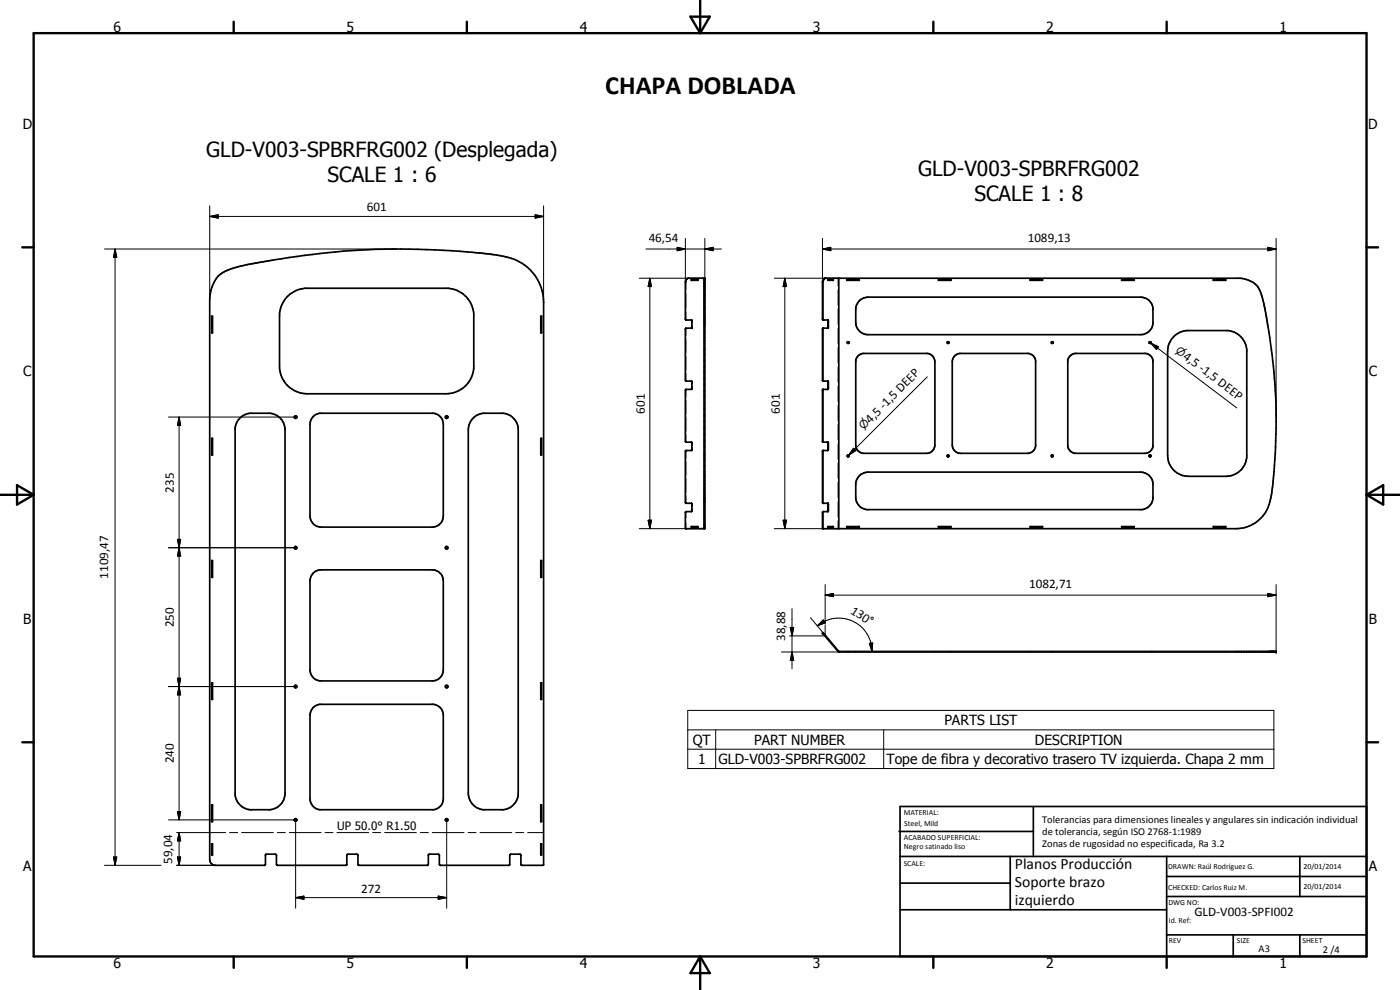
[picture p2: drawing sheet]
<svg xmlns="http://www.w3.org/2000/svg" width="420mm" height="297mm" viewBox="0 0 420 297" stroke-linecap="round" stroke-linejoin="round" font-family="sans-serif">
<g fill="none" stroke="#000" stroke-width=".51">
<path d="M63.5 94.9h.3v5h-.3zM65.6 82.7a21.8 21.8 0 0 1 10.1-3.6l1.8-.3a316.4 316.4 0 0 1 28-3.6 248.8 248.8 0 0 1 38.3 .7l2.5 .3a28.3 28.3 0 0 1 10.3 2.8 13.8 13.8 0 0 1 6.5 11.7v168.8l-6.6 .1-.2-.3-.1-2.9-2.9-.1-.3 .3v2.8l-.2 .2h-20.7l-.2-.3v-2.8l-.4-.2h-2.6l-.3 .2v2.8l-.3 .3h-20.7l-.2-.3-.1-2.9-2.9-.1-.3 .3v2.8l-.2 .2h-20.7l-.2-.3v-2.8l-.4-.2h-2.6l-.3 .2v2.8l-.3 .3h-15.1a1.8 1.8 0 0 1-1.4-1.6v-168.1a11.1 11.1 0 0 1 2.7-7.2zM86.1 89.2l1.6-1.4a7.7 7.7 0 0 1 3.8-1.3h43.1a8.3 8.3 0 0 1 7.6 7.6v16.4a8.3 8.3 0 0 1-8.3 7.7h-41.7a8.3 8.3 0 0 1-8.3-7.7v-16.4a8.7 8.7 0 0 1 2.2-4.9zM162.3 94.9h.2v5h-.2zM205.8 95.9l-.1-11.2 .2-.7 .5-.5h5.1v75.1l-5.8-.1v-4.7l.2-.3h1.6M205.8 95.9v.1M205.8 96h1.7M207.5 83.9h1.9v.2h-1.9zM207.5 96v.1M207.5 98.5h-1.6l-.2 .2 .1 15.6M207.5 96.1v2.3M207.5 98.4v.1"/>
<path d="M207.6 83.9v.2M211.4 83.5v75.1M247 95.9l.1 .1M247.1 96h.1M247.2 98.5l-.2 .2v15.6M247.2 83.7l.3-.2h124.8a6.8 6.8 0 0 1 6.6 6.2l1.3 6.2a173 173 0 0 1 2.8 26.9 190.9 190.9 0 0 1-1 22.8l-.3 1.8a11.8 11.8 0 0 1-6.9 10.5l-1.5 .5-2.3 .2h-124.1l-.1-4.9 .2-.2h1.4l.2-.3v-2.2h-1.6l-.2-.2v-15.5l1.6-.1 .2-.3v-2.2l-1.8-.2v-15.5l1.6-.2 .2-.2v-2.2l-1.8-.2v-15.6l.2-.1h1.5l.1-.3v-2.1l-1.8-.3v-11.3zM247.6 83.5l-.4 .4-.2 .8v11.2M248.4 96v2.5M248.5 83.9h1.6v.2h-1.6zM250 83.9v.2M254.1 83.9h3.8v.2h-3.8zM258.1 90.1l1.1-.7 1.4-.2h81.7a3.7 3.7 0 0 1 3.7 3.3v4.6a3.7 3.7 0 0 1-3.7 3.3h-81.7a3.7 3.7 0 0 1-3.8-3.3v-4.6l.2-.9z"/>
<path d="M281.6 83.9h3.8v.2h-3.8zM309.1 83.9h3.8v.2h-3.8zM336.6 83.9h3.8v.2h-3.8zM364.1 83.9h3.8v.2h-3.8zM205.8 114.3h.1M205.8 114.3h1.7l.1 2.3-.2 .2h-1.6l-.1 .3v15.3l.2 .3h1.6l.1 .1M247 114.3h.1M247.1 114.3h.1M247.1 116.8l-.1 15.6 .2 .3M248.4 114.3l-.1 2.5M254.4 102.6h.3l.1 .3a.28 .28 0 0 1-.4 .1 .28 .28 0 0 1 0-.4zM257.4 106.9l1.5-.9h19.5a2.57 2.57 0 0 1 2.2 2.5v25a2.57 2.57 0 0 1-2.2 2.5h-19.5a2.55 2.55 0 0 1-2.1-2.1v-25.7z"/>
<path d="M286.4 106.9l1.5-.9h20.7a2.52 2.52 0 0 1 2.2 2.2v25.7a2.54 2.54 0 0 1-2.2 2.1h-20.7a2.57 2.57 0 0 1-2.1-2.5v-25zM315.5 102.7l.5-.1v.3l-.4 .1zM321 106.9l1.6-.9h21.3a2.54 2.54 0 0 1 2.1 2.2v25.7a2.55 2.55 0 0 1-2.1 2.1h-21.3l-1-.4a2.48 2.48 0 0 1-1.1-1.7v-25.7zM345 102.6a.29 .29 0 0 1 .4 0 .29 .29 0 0 1-.1 .5 .29 .29 0 0 1-.4-.2zM352.2 101l2.1-1.4 1.8-.4h12.4a6.3 6.3 0 0 1 5.7 5.6v32.5a6.4 6.4 0 0 1-6.3 5.6h-11.2a6.2 6.2 0 0 1-6.3-6.2l.2-32.5a6.1 6.1 0 0 1 1.6-3.2zM63.5 131.5h.3v5h-.3zM71.8 125.6l1.3-1 1.4-.5 6.6-.1a5 5 0 0 1 4.4 4.9v109.1a5 5 0 0 1-4.4 5h-6.1a5.1 5.1 0 0 1-4.4-4.5v-110.1l.4-1.5zM94 125l.7-.6 1.3-.4h34.1a3.4 3.4 0 0 1 2.9 3.3v27.5a3.3 3.3 0 0 1-3.3 3.4h-33.3a3.4 3.4 0 0 1-3.4-3.4v-27.5l.3-1.3zM141.8 125.6l1.2-1 1.5-.5 6.6-.1a5.1 5.1 0 0 1 4.4 4.4v110.1a5.1 5.1 0 0 1-4.4 4.5h-6.1a5 5 0 0 1-4.5-5v-109.1l.3-1.5zM162.3 131.5h.2v5h-.2zM207.6 132.8v.1M207.6 132.9l-.1 2.2-1.7 .1-.1 .2v15.3l.1 .3h1.7"/>
<path d="M247.1 135.2v15.8M248.4 132.7l-.1 2.5M254.3 136.7l.4-.1v.4h-.3zM315.5 136.7l.5-.1v.4h-.4zM345 136.6h.3v.4h-.3zM207.5 158h1.9v.2h-1.9zM207.5 151h.1M207.5 153.4v.1M207.5 151v2.4M207.6 158v.2M211.4 150.7h.1M247.2 153.5l-.2 .3 .1 4.8"/>
<path d="M248.4 151l-.1 2.5M248.5 158h1.6v.2h-1.6zM250 158v.2M254.1 158h3.8v.2h-3.8zM257.8 142.9l1.4-1 1.4-.3h81.7a3.8 3.8 0 0 1 3.7 3.3v4.7a3.8 3.8 0 0 1-3.2 3.3h-82.7a3.8 3.8 0 0 1-3.3-3.3v-4.7l.2-.8zM281.6 158h3.8v.2h-3.8zM309.1 158h3.8v.2h-3.8zM336.6 158h3.8v.2h-3.8zM364.1 158h3.8v.2h-3.8zM63.5 168.2h.3v5h-.3zM94 172l.7-.6 1.3-.4h34.1a3.4 3.4 0 0 1 2.9 3.3v26.7a3.3 3.3 0 0 1-3.3 3.3h-33.3a3.3 3.3 0 0 1-3.4-3.3v-26.7l.3-1.3zM162.3 168.2h.2v5h-.2z"/>
<path d="M246.8 189.9h.3l4.6 5.6h131.3v.1h-131.3zM247 189.8h.1M381.1 195.5v.1M63.5 204.9h.3v4.9h-.3zM88.3 205.9l.2-.2a.38 .38 0 0 1 .6 .3 .38 .38 0 0 1-.6 .3zM94 212.3l.7-.5 1.3-.5h34.1a3.3 3.3 0 0 1 2.9 3.3v25a3.3 3.3 0 0 1-2.9 3.4h-34.1a3.4 3.4 0 0 1-3-3.4v-25l.3-1.2zM162.3 204.9h.2v4.9h-.2zM63.5 241.5h.3v5h-.3zM63.5 253.2h.3v3.3h-.3zM162.3 241.5h.2v5h-.2zM162.3 253.2h.2v3.3h-.2zM269.8 249.5h40.3"/>
<path d="M270.1 242h140v45h-140zM270.1 257h140M303.2 257v16M310.1 242v15M350.1 257v30M390.1 257v12M270.1 265h33.1M270.1 273h80M350.1 269h60M350.1 263h60M350.1 280.5h60M370.1 280.5v6.5"/>
<path d="M390.1 280.5v6.5"/>
<circle cx="284.5" cy="102.8" r=".26"/>
<circle cx="88.7" cy="125.2" r=".38"/>
<circle cx="134" cy="125.2" r=".39"/>
<circle cx="284.5" cy="136.8" r=".28"/>
<circle cx="88.7" cy="164.3" r=".38"/>
<circle cx="134" cy="164.3" r=".38"/>
<circle cx="134" cy="206" r=".37"/>
<circle cx="88.7" cy="246" r=".38"/>
<circle cx="134" cy="246" r=".38"/>
</g>
<g fill="none" stroke="#000" stroke-width=".3">
<path d="M31.4 74.7h87.7M34.5 74.7l.5 2.5h-.9zM34.5 74.7v184.9M62.9 64.9l2.6-.5v1zM62.9 64.9h100.2M62.9 61.8v28.1M160.6 64.4l2.5 .5-2.5 .5zM163.1 61.8v28.9M193.9 74.7h22.6M203.2 74.2l2.5 .5-2.5 .5zM205.7 71.5l.1 13.2M211.5 74.7l2.5-.5v1z"/>
<path d="M211.5 71.5v12h-19.7M246.8 74.7l2.5-.5v1zM246.8 74.7h136.2M246.8 71.5v13.2M380.5 74.2l2.5 .5-2.5 .5zM383 71.5v54.1M195 83.5l.5 2.5h-1zM195 83.5v75.1M205.7 98.7h.1M205.7 95.8h.1M207.6 98.2h.1M207.6 96.3h.1"/>
<path d="M207.7 98.2h.1M207.7 96.3h.1M211.4 96.6h.1M211.4 92.9h.1M211.4 83.5v2.3M211.4 87v4.6M211.4 92.7v4.6M211.4 98.5v4.6M211.5 96.6h.1M211.5 92.9h.1M232.4 83.5h19.4M235.5 83.5l.5 2.5h-1z"/>
<path d="M235.5 83.5v75.1M251.5 83.5v2.3M251.5 87v4.6M251.5 92.7v4.6M251.5 98.5v4.6M205.7 114.1h.1M205.7 117.1h.1M207.6 116.6h.1M207.6 114.6h.1M207.7 116.6h.1M207.7 114.6h.1M211.4 105.4h.1"/>
<path d="M211.4 108.5h.1M211.4 104.3v4.6M211.4 110.1v4.6M211.4 115.8v4.6M211.5 105.4h.1M211.5 108.5h.1M251.5 104.3v4.6M251.5 110.1v4.6M251.5 115.8v4.6M278.3 113.1l-23.6 23.5M345.4 103l2.3 1.1-.6 .8zM345.4 103l25.8 19.4"/>
<path d="M50.6 125.1h38.1M53.8 125.1l.4 2.6h-1zM53.8 125.1v120.9M205.7 135.4h.1M205.7 132.4h.1M207.6 134.9h.1M207.6 132.9h.1M207.7 134.9h.1M207.7 132.9h.1M211.4 136.7h.1M211.4 133.5h.1M211.4 121.6v4.6"/>
<path d="M211.4 127.4v4.6M211.4 133.2v4.6M211.4 138.9v4.7M211.5 136.7h.1M211.5 133.5h.1M251.5 121.6v4.6M251.5 127.4v4.6M251.5 133.2v4.6M251.5 138.9v4.7M256.1 134.5l.8 .7-2.2 1.4zM191.8 158.6h19.7M194.5 156.1h1l-.5 2.5z"/>
<path d="M205.7 153.8h.1M205.7 150.7h.1M205.7 158.5h.1M207.6 153.2h.1M207.6 151.3h.1M207.7 153.2h.1M207.7 151.3h.1M211.4 149.1h.1M211.4 145.4h.1M211.4 144.7v4.7M211.4 150.5v4.6M211.4 156.3v2.3"/>
<path d="M211.5 149.1h.1M211.5 145.4h.1M232.4 158.6h19.4M235 156.1h1l-.5 2.5zM251.5 144.7v4.7M251.5 150.5v4.6M251.5 156.3v2.3M50.6 164.3h38.1M53.2 161.8h1l-.4 2.5zM53.8 164.3l.4 2.5h-1zM247.6 178.6l2.5-.5v.9zM247.6 178.6h135.4"/>
<path d="M247.6 175.4v11.6M380.5 178.1l2.5 .5-2.5 .4zM383 175.4v20.1M234.5 195.6h17.3M237.2 188.3h1l-.5 2.5zM237.7 195.6l.5 2.5h-1zM237.7 182.6v18.1M243.2 185.3l4.6 5.5h-10.9M245.3 187.8l1.8-1.8 .6 .9zM245.3 187.8a10.1 10.1 0 0 1 6.6-2.3 10 10 0 0 1 9.5 7.5l.3 2.5M247 190.1h.1M247.2 190h-.1"/>
<path d="M247.6 190.9h.1M247.6 187.5v3.4M248.4 191.6l-.1 .1M248.4 191.6h.1M259.3 195.5h.1M259.3 195.6h.1M260.6 195.5h.1M260.6 195.6h.1M260.9 193l1-.1-.2 2.6zM278 195.5h.1M278 195.6h.1M288.3 195.5h.1"/>
<path d="M288.3 195.6h.1M308.3 195.5h.1M308.3 195.6h.1M322.9 195.5h.1M322.9 195.6h.1M342.3 195.5h.1M342.3 195.6h.1M343.6 195.5h.1M343.6 195.6h.1M356.7 195.5h.1M356.7 195.6h.1M367.9 195.5h.1"/>
<path d="M367.9 195.6h.1M371.6 195.5h.1M371.6 195.6h.1M376.3 195.5h.1M376.3 195.6h.1M50.6 206h38.1M53.2 203.5h1l-.4 2.5zM53.8 206l.4 2.5h-1zM206.4 213.1h175.9v17.5h-175.9zM206.4 219h175.9M214.8 219v11.6M265.2 219v11.6"/>
<path d="M206.4 224.8h175.9M31.4 259.6h16.9M34.1 257.1h.9l-.5 2.5zM50.6 246h38.1v26.5M53 249.8h14.7M53 259.6h11.6M53.2 243.5h1l-.4 2.5zM53.2 257.1h1l-.4 2.5zM53.8 249.8l.4 2.5h-1zM53.8 249.8v9.8M68.9 249.8h2.4M72.5 249.8h9.5"/>
<path d="M83.2 249.8h2.4M86.8 249.8h9.5M97.6 249.8h2.3M101.1 249.8h9.5M111.8 249.8h2.4M115.4 249.8h9.6M126.1 249.8h2.5M129.7 249.8h9.6M134.1 246v26.5M140.5 249.8h2.4M144 249.8h9.6M154.8 249.8h2.4"/>
<path d="M158.4 249.8h4.7M88.7 269.3l2.5-.4v.9zM88.7 269.3h45.4M131.5 268.9l2.6 .4-2.6 .5z"/>
</g>
<g fill="none" stroke="#000" stroke-width=".35">
<path d="M205.8 88v4.5M205.8 93.5l.1 2.3M205.9 98.6l-.1 2.2M205.9 95.9l.1 .1M205.9 84.2l-.1 2.7M206 98.5l-.1 .1M206.8 83.5l-.5 .2M207.4 96h.3M207.7 98.4l-.3 .1M207.7 96.1v.8M207.7 97.6v.7M209.4 83.9v.2"/>
<path d="M211.3 83.5v75.1M211.4 84.1h.1M211.4 83.9h.1M211.4 99.2h.1M211.4 89.2h.1M211.4 84.9h.1M211.5 84.1h.1M211.5 83.9h.1M211.5 99.2h.1M211.5 89.2h.1M246.8 98.7h.2M246.8 95.8h.2"/>
<path d="M246.8 84.7h.2M248.4 98.2h.2M248.4 96.3h.2M248.5 83.9v.2M251.7 83.5v75.1M251.8 83.5v75.1M205.8 101.8v4.1M205.8 106.9v4.1M205.8 112l.1 2.2M205.9 117l-.1 2.1M205.9 114.3h.1M206 116.8l-.1 .1"/>
<path d="M207.4 114.3h.3M207.7 116.8h-.3M207.7 114.5v.7M207.7 115.9v.8M211.4 100.4h.1M211.4 106h.1M211.4 102.5h.1M211.4 103h.1M211.5 100.4h.1M211.5 106h.1M211.5 102.5h.1M211.5 103h.1"/>
<path d="M246.8 114.1h.2M246.8 117.1h.2M248.4 116.6h.2M248.4 114.6h.2M205.8 120.1v4.1M205.8 125.3v4M205.8 130.3l.1 2.2M205.8 138.5v4.1M205.9 135.3l-.1 2.2M205.9 132.6l.1 .1M206 135.2h-.1M207.4 132.7h.3"/>
<path d="M207.7 135.1l-.3 .1M207.7 132.8v.8M207.7 134.2v.8M211.4 136h.1M211.4 136.5h.1M211.4 137.1h.1M211.5 136h.1M211.5 136.5h.1M211.5 137.1h.1M246.8 135.4h.2M246.8 132.4h.2M248.4 134.9h.2"/>
<path d="M248.4 132.9h.2M205.8 143.6v4.1M205.8 148.7l.1 2.2M205.8 156.9v1.6M205.9 153.6l-.1 1.7M205.9 151h.1M205.9 158.6h.1M206 153.5h-.1M207.4 151h.3M207.7 153.5h-.3M207.7 151.1v.8M207.7 152.6v.8"/>
<path d="M209.4 158h.1M209.5 158h.1M209.5 158.1l-.1 .1M211.4 158h.1M211.4 158.2h.1M211.4 142.9h.1M211.4 141.6h.1M211.4 152.9h.1M211.5 158h.1M211.5 158.2h.1M211.5 142.9h.1M211.5 141.6h.1"/>
<path d="M211.5 152.9h.1M246.8 153.8h.2M246.8 150.7h.2M246.8 158.5h.2M248.4 158h.1M248.4 158.1l.1 .1M248.4 153.2h.2M248.4 151.3h.2M247.1 189.9l-.2 .1M248.5 191.8l-.1 .1M248.5 191.6l-.1 .1M248.6 191.7v.1"/>
<path d="M250 193.6v.1M250.1 193.5h.1M251.7 195.4l-.2 .1M251.8 195.5v.1M254.1 195.5h.1M254.1 195.6h.1M254.2 195.5h.1M254.2 195.6h.1M254.8 195.5h.1M254.8 195.6h.1M256.8 195.5h.1M256.8 195.6h.1"/>
<path d="M257.9 195.5h.1M257.9 195.6h.1M280.6 195.5h.1M280.6 195.6h.1M281.6 195.5h.1M281.6 195.6h.1M284.3 195.5h.1M284.3 195.6h.1M284.8 195.5h.1M284.8 195.6h.1M285.4 195.5h.1M285.4 195.6h.1"/>
<path d="M285.8 195.5h.1M285.8 195.6h.1M309.1 195.5h.1M309.1 195.6h.1M310.8 195.5h.1M310.8 195.6h.1M312.9 195.5h.1M312.9 195.6h.1M315.5 195.5h.1M315.5 195.6h.1M316 195.5h.1M316 195.6h.1"/>
<path d="M320.5 195.5h.1M320.5 195.6h.1M336.6 195.5h.1M336.6 195.6h.1M340.4 195.5h.1M340.4 195.6h.1M344.9 195.5h.1M344.9 195.6h.1M345.4 195.5h.1M345.4 195.6h.1M346 195.5h.1M346 195.6h.1"/>
<path d="M350.4 195.5h.1M350.4 195.6h.1M364.1 195.5h.1M364.1 195.6h.1M367.9 195.5h.1M367.9 195.6h.1M371 195.5v.1M374.2 195.5h.1M374.2 195.6h.1"/>
</g>
<g fill="#000">
<circle cx="207.7" cy="96.1" r=".18"/>
<circle cx="207.7" cy="98.3" r=".18"/>
<circle cx="211.4" cy="83.5" r=".25"/>
<circle cx="211.5" cy="83.5" r=".25"/>
<circle cx="207.7" cy="114.5" r=".18"/>
<circle cx="205.9" cy="158.6" r=".18"/>
<circle cx="246.8" cy="189.9" r=".25"/>
<circle cx="383" cy="195.6" r=".25"/>
<circle cx="383" cy="195.5" r=".25"/>
</g>
<g fill="none" stroke="#000" stroke-width=".71">
<path d="M10.1 9.9h400v277.1h-400zM70.1 6.5v3.4M140.1 6.5v3.4M207.2 5h5.8l-2.9 4.9zM210.1 0v9.9M280.1 6.5v3.4M350.1 6.5v3.4M6.7 74.2h3.4M410.1 74.2h3.5M.1 148.5h10M5.1 145.6l5 2.9-5 2.9zM410.1 148.5h10"/>
<path d="M410.1 148.5l5-2.9v5.8zM6.7 222.7h3.4M410.1 222.7h3.5M70.1 287v3.4M140.1 287v3.4M210.1 287v10M210.1 287l2.9 5h-5.8zM280.1 287v3.4M350.1 287v3.4"/>
</g>
<g fill="#000">
<path d="M34.5 74.7l.5 2.5h-.9zM62.9 64.9l2.6-.5v1zM160.6 64.4l2.5 .5-2.5 .5zM203.2 74.2l2.5 .5-2.5 .5zM211.5 74.7l2.5-.5v1zM246.8 74.7l2.5-.5v1zM380.5 74.2l2.5 .5-2.5 .5zM195 83.5l.5 2.5h-1zM235.5 83.5l.5 2.5h-1zM345.4 103l2.3 1.1-.6 .8zM53.8 125.1l.4 2.6h-1zM256.1 134.5l.8 .7-2.2 1.4z"/>
<path d="M194.5 156.1h1l-.5 2.5zM235 156.1h1l-.5 2.5zM53.2 161.8h1l-.4 2.5zM53.8 164.3l.4 2.5h-1zM247.6 178.6l2.5-.5v.9zM380.5 178.1l2.5 .5-2.5 .4zM237.2 188.3h1l-.5 2.5zM237.7 195.6l.5 2.5h-1zM245.3 187.8l1.8-1.8 .6 .9zM260.9 193l1-.1-.2 2.6zM53.2 203.5h1l-.4 2.5zM53.8 206l.4 2.5h-1z"/>
<path d="M34.1 257.1h.9l-.5 2.5zM53.2 243.5h1l-.4 2.5zM53.2 257.1h1l-.4 2.5zM53.8 249.8l.4 2.5h-1zM88.7 269.3l2.5-.4v.9zM131.5 268.9l2.6 .4-2.6 .5z"/>
</g>
<text font-size="7.9" x="181.6" y="28.3">CHAPA DOBLADA</text>
<g font-size="6.3">
<text x="61.9" y="47">GLD-V003-SPBRFRG002 (Desplegada)</text>
<text x="275.5" y="52.7">GLD-V003-SPBRFRG002</text>
<text x="98.3" y="54.5">SCALE 1 : 6</text>
<text x="292.4" y="60.2">SCALE 1 : 8</text>
</g>
<g font-size="4.7">
<text x="304.6" y="260.8">Planos Producción</text>
<text x="304.6" y="266.2">Soporte brazo</text>
<text x="304.6" y="271.6">izquierdo</text>
</g>
<g font-size="4.2">
<text x="34" y="9.6">6</text>
<text x="104" y="9.6">5</text>
<text x="174" y="9.6">4</text>
<text x="244" y="9.6">3</text>
<text x="314" y="9.6">2</text>
<text x="384" y="9.6">1</text>
<text x="6.8" y="38.7">D</text>
<text x="410.6" y="38.7">D</text>
<text x="7" y="112.9">C</text>
<text x="410.8" y="112.9">C</text>
<text x="7" y="187.1">B</text>
<text x="410.8" y="187.1">B</text>
<text x="283.4" y="217.6">PARTS LIST</text>
<text x="207.9" y="223.4">QT</text>
<text x="226.3" y="223.4">PART NUMBER</text>
<text x="310.6" y="223.4">DESCRIPTION</text>
<text x="209.5" y="229.2">1</text>
<text x="215.6" y="229.2">GLD-V003-SPBRFRG002</text>
<text x="266.1" y="229.3">Tope de fibra y decorativo trasero TV izquierda. Chapa 2 mm</text>
<text x="7" y="261.4">A</text>
<text x="410.8" y="261.4">A</text>
<text x="34" y="290.4">6</text>
<text x="104" y="290.4">5</text>
<text x="174" y="290.4">4</text>
<text x="244" y="290.4">3</text>
<text x="314" y="290.4">2</text>
<text x="384" y="290.4">1</text>
</g>
<g font-size="3.9">
<text x="110.1" y="63.4">601</text>
<text x="194.7" y="72.7">46,54</text>
<text x="308.4" y="72.7">1089,13</text>
<text x="354.9" y="107.4" transform="rotate(37 354.9 107.4)">4,5 -1,5 DEEP</text>
<text x="193.5" y="124.1" transform="rotate(-90 193.5 124.1)">601</text>
<text x="234" y="124.1" transform="rotate(-90 234 124.1)">601</text>
<text x="261.2" y="127.1" transform="rotate(-45 261.2 127.1)">4,5 -1,5 DEEP</text>
<text x="52.2" y="147.8" transform="rotate(-90 52.2 147.8)">235</text>
<text x="32.5" y="173.7" transform="rotate(-90 32.5 173.7)">1109,47</text>
<text x="308.9" y="176.4">1082,71</text>
<text x="255" y="183.8" transform="rotate(33 255 183.8)">130°</text>
<text x="52.2" y="188.2" transform="rotate(-90 52.2 188.2)">250</text>
<text x="235.6" y="192.4" transform="rotate(-90 235.6 192.4)">38,88</text>
<text x="52.2" y="229" transform="rotate(-90 52.2 229)">240</text>
<text x="51.7" y="259.2" transform="rotate(-90 51.7 259.2)">59,04</text>
<text x="108.4" y="267.8">272</text>
<text x="358.5" y="275">GLD-V003-SPFI002</text>
</g>
<text font-size="3.5" x="101.2" y="249">UP 50.0° R1.50</text>
<g font-size="3.3">
<text x="352.6" y="105.7" transform="rotate(37 352.6 105.7)">n</text>
<text x="259.2" y="129.1" transform="rotate(-45 259.2 129.1)">n</text>
</g>
<g font-size="3.1">
<text x="312.7" y="246.8">Tolerancias para dimensiones lineales y angulares sin indicación individual</text>
<text x="312.7" y="250.4">de tolerancia, según ISO 2768-1:1989</text>
<text x="312.7" y="254">Zonas de rugosidad no especificada, Ra 3.2</text>
<text x="377.7" y="285.6">A3</text>
<text x="397" y="285.9">2 /4</text>
</g>
<g font-size="2.4">
<text x="271.2" y="244.4">MATERIAL:</text>
<text x="271.3" y="252">ACABADO SUPERFICIAL:</text>
<text x="271.4" y="247.9">Steel, Mild</text>
<text x="271.3" y="254.6">Negro satinado liso</text>
<text x="271.2" y="259.7">SCALE:</text>
<text x="350.6" y="260.8">DRAWN: Raúl Rodríguez G.</text>
<text x="391.2" y="260.6">20/01/2014</text>
<text x="350.6" y="267">CHECKED: Carlos Ruiz M.</text>
<text x="391.2" y="266.7">20/01/2014</text>
<text x="350.6" y="271.4">DWG NO:</text>
<text x="350.8" y="276.9">Id. Ref:</text>
<text x="350.8" y="282.8">REV</text>
<text x="371.2" y="282.9">SIZE</text>
<text x="390.9" y="282.9">SHEET</text>
</g>
</svg>
